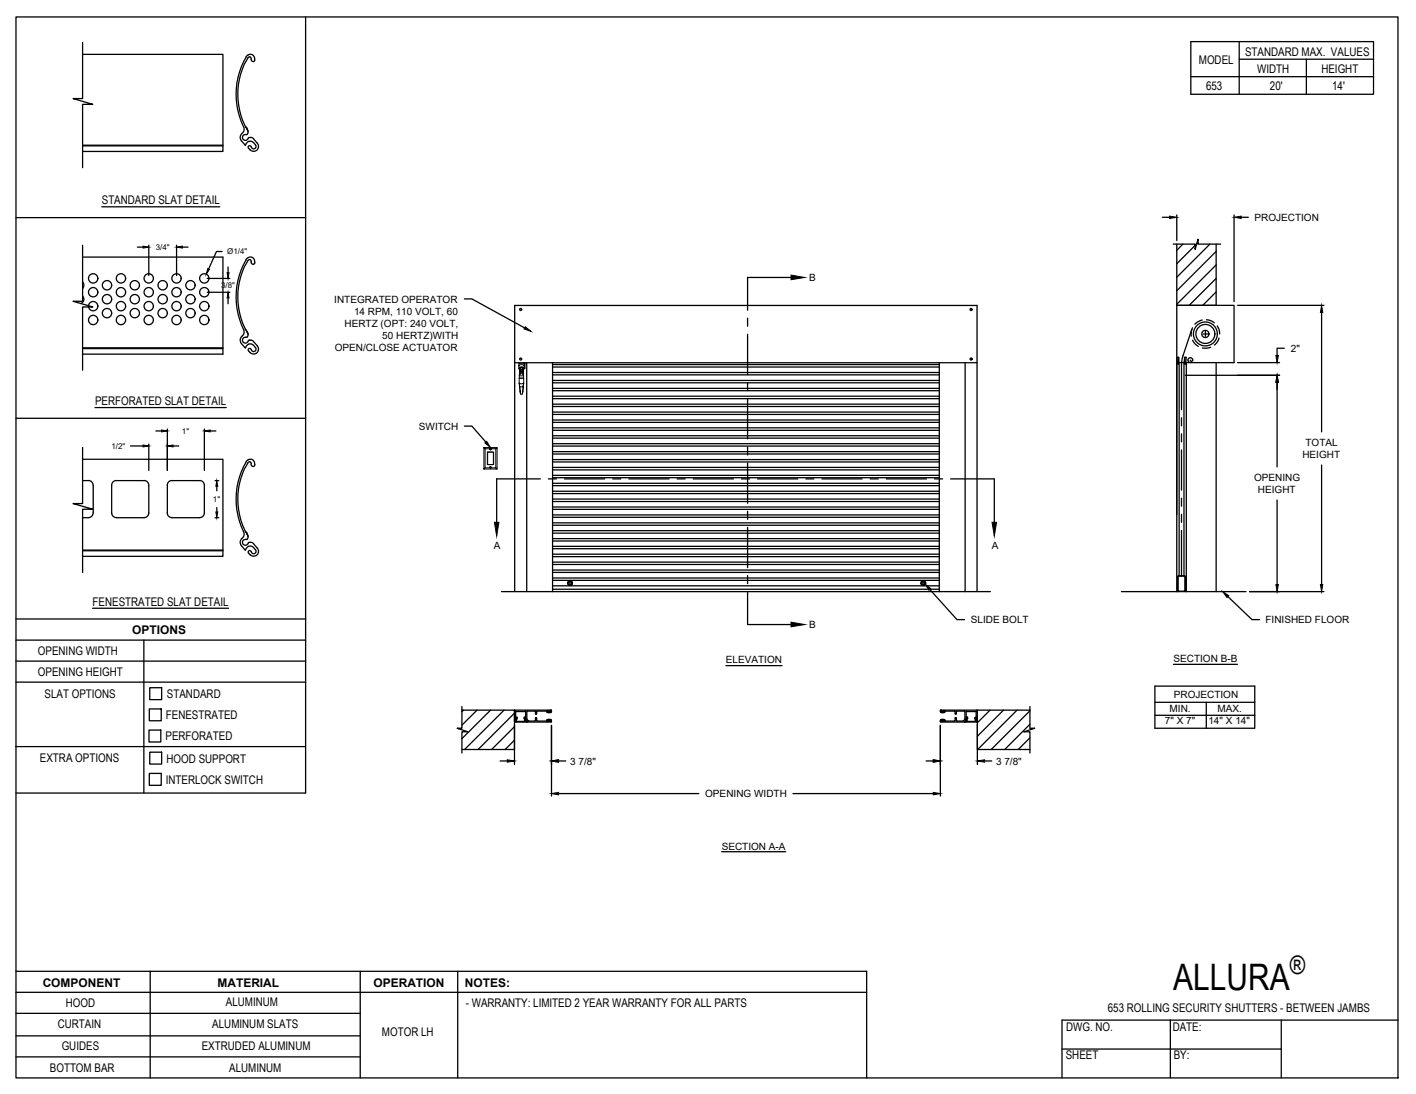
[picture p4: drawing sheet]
<svg xmlns="http://www.w3.org/2000/svg" width="279mm" height="216mm" viewBox="0 0 279 216" stroke-linecap="round" stroke-linejoin="round" font-family="sans-serif">
<!-- layer: MOTOR LH -->
<g fill="none" stroke="#000" stroke-width=".2">
<path d="M102.4 71.7v.6a.62 .62 0 0 1 1 0v-.6M102.4 71.6v.1M102.4 72.3v.4M102.5 74.2l-.1 1.4a.74 .74 0 0 0 .9 0M102.5 75.8l-.1-.2 .2 1.6M102.5 74.2h.8M102.5 72.8a.41 .41 0 0 1 .4-.3 .41 .41 0 0 1 .4 .3M102.5 72.6v.2M102.5 73v.4M102.6 73h.1M102.6 73.4h.1M102.6 73.8h.1"/>
<path d="M102.6 72.8v.3M102.6 72.8v.1M102.6 73.8h.6M102.6 72.9h-.2a.53 .53 0 0 1 .5-.5 .53 .53 0 0 1 .5 .2l-.1 .3M102.6 73.8l-.1 .4M102.6 72.6h.1M102.6 73v.1M102.6 73.9h.1M102.6 77.2l.1 .3zM102.6 72.6v.2M102.6 73.6v.2M102.6 73.5v.2"/>
<path d="M102.7 73h.5M102.7 72.6h.5M102.7 72.6l-.1 .8M102.7 73h.1M102.7 73.4h.1M102.7 73.1h.1M102.7 72.6h.1M102.7 73h-.1M102.7 73.2l-.1 .4M102.7 73.2h.1M102.7 73.2l.2 .2 .2-.1M102.8 73.2l.1-.1 .1 .1"/>
<path d="M102.8 73.3l.1-.2v.2M102.8 73.3h.1M102.9 73.4h.1M103 73.1h.2M103.1 73.1h.1M103.1 73.2l.1 .6M103.1 73.4h.1M103.1 73.2h.1M103.1 73.1v.1M103.1 73.2v.1M103.1 72.6h.1M103.2 73h.1"/>
<path d="M103.2 76.3l-.1 1.4-.3 .1M103.2 76.3h-.7l.3 1.5M103.2 76.3h.1M103.2 77.2l-.1 .3zM103.2 72.6v.5M103.2 73v.4M103.2 73.8v.1M103.2 73.4h.1M103.2 73.8l.1 .8h-.8h.8v1M103.2 72.6l.1 .2M103.2 72.6h.1M103.2 73.8h.1"/>
<path d="M103.3 72.8v.3M103.3 72.6v.2M103.3 73h.1M103.3 73.4h.1M103.3 73v.4M103.3 75.8l-.1 1.4M103.3 75.6v.2v-.2M103.3 72.6l-.1 .3v-.2l.1 .1M103.4 71.6v.1h-1M103.4 71.8h.2M103.4 72.3v.4M103.6 71.6v1.1h-.2"/>
<path d="M95.5 92.5v.1M95.5 88.3h.1M95.5 88.3h2.5l-.2 .3h-1.1M95.5 88.3l.2 .3v3.7l-.2 .3M96.2 89.2h1.2v2.5h-1.2zM96.2 89.2h1.1v2.5h-1.1zM96.7 92.3l.1-.2 .1 .2M96.7 88.5l.1 .3 .1-.3M96.7 92.3h.2M96.7 88.7h.1M96.7 92.2v.1M96.7 88.6h-1l-.2-.3v4.2l.2-.2h1"/>
<path d="M96.7 88.6h.1M96.7 92.2l.1 .1M96.8 92.2h.1M96.8 88.6h.1M96.8 92.1v.1M96.8 88.7h.1M96.8 88.7v.1M96.8 92.2v.1M96.8 92.2h-.1l.1 .1M96.8 92.3h.1M96.9 88.6l-.1 .1M96.9 92.2h.1"/>
<path d="M96.9 92.3h.9v-3.7l.3-.3v4.2l-.3-.2 .2 .3h-2.5M96.9 88.6h-.2l.1 .2M98 88.3h.1M98.1 92.5l-.1 .1"/>
<circle cx="102.9" cy="73.2" r=".2"/>
<circle cx="102.9" cy="73.2" r=".14"/>
<circle cx="96.8" cy="92.2" r=".12"/>
<circle cx="96.8" cy="88.6" r=".12"/>
</g>
<!-- layer: ANNOTATIONS -->
<g fill="none" stroke="#000" stroke-width=".25">
<path d="M27.1 48.8h1.1M29.4 48.4v6M34.8 48.4v6M36 48.8h1.1M40.9 54.9h4.5M40.9 57.7h4.5M43.8 49.6h-1.1l-1.5 3.5M45 52.7v1.1M45 58.8v1.1M91.6 59h1.5l10.4 5.7M229.4 42.9h1.4M232.2 42.4v5.1"/>
<path d="M243.5 42.4v17.1M244.9 42.9h1.4M233.8 74.1h18.7M244.2 60.3h17M244.2 71.6h8.3M252 75.5v16.6M253.4 68.7h-1.4v1.4M260.8 61.7v23.5M25.8 88h2.4M29.4 87.6v5.2M30.8 85h1.1M33 84.7v8.1"/>
<path d="M34.1 88h1.2M40.3 84.7v8.1M41.5 85h1.1M42.4 94.8h.8M42.8 96v.9M91.6 84.1h1.5l2.8 3.1M252 98.7v16.7M260.8 91.8v23.6M42.4 102.2h.8M42.8 100.2v.8M183.5 116.3l5.3 6h1.5M242.3 117.7l4.7 4.6h1.5"/>
<path d="M246.5 116.8h14.7M143.2 131.4h11.1M227.9 135.4h19.7v8.3h-19.7zM227.9 138.6h19.7M231.5 131.1h12.7M238 138.6v5.1M98.7 150.2h1.4M101.5 143v7.9M108.8 143.2v13.9M110.2 150.2h1.4M110.2 156.6h27.7M156.5 156.6h27.7"/>
<path d="M182.7 150.2h1.5M185.5 143.2v13.9M192.8 143v7.9M194.3 150.2h1.4M227.9 141.2h19.7M142.4 168.1h12.6"/>
</g>
<g fill="#000" stroke="#000" stroke-width=".2">
<path d="M28.2 48.6l1.2 .2-1.2 .2zM34.8 48.8l1.2-.2v.4zM41 53l.3 .1-.6 1zM44.8 53.8h.4l-.2 1.1zM45 57.7l.2 1.1h-.4zM230.8 42.7l1.4 .2-1.4 .2zM243.5 42.9l1.4-.2v.4zM103.6 64.5l1.2 .9-1.4-.5zM252 74.1l.2 1.4h-.4zM251.8 70.1h.4l-.2 1.5zM260.8 60.3l.2 1.4h-.5zM28.2 87.8l1.2 .2-1.2 .2z"/>
<path d="M31.9 84.9l1.1 .1-1.1 .2zM33 88l1.1-.2v.4zM40.3 85l1.2-.1v.3zM42.8 94.8l.2 1.2h-.4zM95.7 87.4l.3-.3 .8 1.2zM42.6 101h.4l-.2 1.2zM182.5 115.3l1.2 .9-.4 .3zM241.3 116.8l1.1 .8-.3 .3zM251.8 115.4h.4l-.2 1.4zM260.5 115.4h.5l-.2 1.4zM100.1 149.9l1.4 .3-1.4 .2zM108.8 150.2l1.4-.3v.5z"/>
<path d="M108.8 156.6l1.4-.2v.5zM184.2 149.9l1.3 .3-1.3 .2zM184.2 156.4l1.3 .2-1.3 .3zM192.8 150.2l1.5-.3v.5z"/>
</g>
<!-- layer: SECTION CUTS -->
<g fill="none" stroke="#000" stroke-width=".25">
<path d="M156.1 54.8h-8.6v6.4M147.5 62.8v1.6M147.5 66v7.9M147.5 75.5v1.6M147.5 78.7v7.9M106.6 94.5h-8.6v8.6M108.2 94.5h1.6M111.4 94.5h7.9M120.9 94.5h1.6M124.1 94.5h7.9M133.6 94.5h1.6M136.8 94.5h7.9"/>
<path d="M146.3 94.5h1.6M147.5 88.2v1.6M147.5 91.4v7.9M149.5 94.5h7.9M159 94.5h1.6M162.2 94.5h7.9M171.7 94.5h1.6M174.9 94.5h7.9M184.4 94.5h1.6M187.6 94.5h8.6v8.6M147.5 100.9v1.6M147.5 104.1v7.9"/>
<path d="M147.5 113.6v1.6M147.5 116.8v6.5h8.6"/>
</g>
<path d="M156.1 54.3l2.7 .5-2.7 .4zM97.6 103.1h.8l-.4 2.7zM195.7 103.1h.9l-.4 2.7zM156.1 122.8l2.7 .5-2.7 .4z" fill="#000" stroke="#000" stroke-width=".2"/>
<!-- layer: MOTOR LH -->
<g fill="none" stroke="#000" stroke-width=".25">
<path d="M231.5 48.2h4.3v1l.6-2v1h4.5M232.2 48.2v68.6M233.4 48.2l-1.2 1.2M235.8 48.4l-3.6 3.6M236.4 47.9l-.3 .2M238.7 48.2l-6.5 6.5M240 48.2v12.1h-7.8h11.3v11.3h-9.7M240 49.6l-7.8 7.8M240 52.3l-7.8 7.7M240 54.9l-5.3 5.4M240 57.6l-2.7 2.7M101.6 71.6h91.2"/>
<path d="M103.9 71.6v45.2M109 71.6v45.2M109 78.7h76.3M109 78.2h76.3M109 79.8h76.3M109 77.1h76.3M109 76.6h76.3M109 75.5h76.3M109 75.1h76.3M109 74h76.3M109 73.5h76.3M109 72.4h76.3"/>
<path d="M109 71.9h76.3M185.3 71.6v45.2M190.4 71.6v45.2M232.2 71.6h.5M232.3 70.5h.3v1h-.3zM232.3 71.5v.1M232.5 70.5l.1 1.1M232.7 71.6h1.4v45.2M232.7 71.6v42M233.6 71.6v42M233.7 71.5h.1M233.7 71.5v.1"/>
<path d="M233.7 70.5h.4l-.1 1h-.3zM233.8 70.5l-.1 1M234 71.5v.1M234.9 71.1l.2 .2 .2-.1a.47 .47 0 0 0-.4-.6 .47 .47 0 0 0-.5 .4 .47 .47 0 0 0 .5 .5M235.2 65l-2 6.3-.1 9.6M235.3 64.7l-.3 1 .1 .6M235.3 67.1l.5 .8 .7 .4M237.2 63.2l-1 .4-.4 .4M237.4 65.9h.9M237.8 65.4v1M238 63.1l.9 .2 .7 .4M238.9 68.5l-.9 .2h-.8"/>
<path d="M240 71.6v45.2M240.2 64.3l.3 .7 .2 .9M240.5 66.7l-.4 1-.5 .4M109 97.4h76.3M109 96.9h76.3M109 98.5h76.3M109 99h76.3M109 94.3h76.3M109 93.8h76.3M109 95.4h76.3M109 95.8h76.3M109 91.2h76.3"/>
<path d="M109 90.7h76.3M109 92.2h76.3M109 92.7h76.3M109 88h76.3M109 87.6h76.3M109 89.1h76.3M109 89.6h76.3M109 86.5h76.3M109 86h76.3M109 83.4h76.3M109 82.9h76.3M109 84.4h76.3"/>
<path d="M109 84.9h76.3M109 81.8h76.3M109 81.3h76.3M109 80.2h76.3M233.1 82.4v1.6M233.1 85.6v1.6M233.1 88.8v7.9M233.1 98.3v1.6M99 116.8h96.4M101.6 116.8v-56.5h91.2v56.5M109 113h76.3M109 111.4h76.3"/>
<path d="M109 110.9h76.3M109 112.5h76.3M109 100.5h76.3M109 100.1h76.3M109 103.7h76.3M109 103.2h76.3M109 101.6h76.3M109 102.1h76.3M109 106.8h76.3M109 106.3h76.3M109 104.7h76.3M109 105.2h76.3"/>
<path d="M109 109.9h76.3M109 109.4h76.3M109 107.8h76.3M109 108.3h76.3M109 114.5h76.3M109 115.6h76.3M109 114.1h76.3M109 116.3h76.3M112.2 114.7h.5l.3 .4-.3 .4h-.5l-.2-.4zM181.9 114.7h.5l.2 .4-.2 .4h-.5l-.2-.4zM221.3 116.8h24.6M232.4 116.8v-3l.1-.2 1.3 .1 .1 3.1"/>
<path d="M232.4 116.8h.1M232.5 113.7h1.3v3h-1.3zM233.1 101.5v1.6M233.1 104.7v8.8M91.1 139.4v4.3h-.9l2.1 .7h-1.2v4.2M203.2 139.4v4.3h1l-2.2 .7h1.2v4.2M90.6 143.7l-.1 .1M91.1 140.1h10.4v7.8h-10.4M91.5 140.1l-.4 .3M94.1 140.1l-3 3M96.8 140.1l-5.7 5.7M99.5 140.1l-7.8 7.8"/>
<path d="M101.5 142.3h.1M101.5 140.7l-7.2 7.2M101.5 143.4l-4.5 4.5M101.5 146.1l-1.8 1.8M101.5 140.2v2.1M101.6 142.4v.1M101.6 142.5h2.3M101.7 142.2v.1M101.7 140.4v1.2M101.7 141.9v.3M101.8 141.9l-.1 .2 .1 .2M101.8 141.9h.1"/>
<path d="M101.8 141.6h.1M101.8 140.4h.1M101.8 141.6h.2M101.8 140.4h1.9M101.8 141.9l.1 .3M101.8 142.3h.1M101.8 141.9h.2M101.8 142.3l-.2 .1M101.9 142.2h.1M101.9 142.2v.1M102 141.9h.1M102 141.7h.1"/>
<path d="M102 141.7v.2M103.3 142.4l-.1 .1M103.4 141.7v.2M103.5 141.7h.1M103.5 141.9h.1M103.5 141.9h.2M103.5 141.6h.2M103.5 142.4h-1.6l-.1 .1M103.5 142.3h.1M103.6 142.2v.1M103.6 142.2h.1M103.6 142v.2"/>
<path d="M103.7 142.3l.2 .1M103.7 142v-.1l.1 .4M103.7 141.9l-.1 .1M103.7 141.9l.1 .2-.1 .2M103.7 141.9h.1M103.7 142.3h.1M103.7 140.4h.1M103.7 141.6h.1M103.7 140.4v1.2M103.9 142.4h.1M103.9 142.5h.1M103.9 142.4v.1"/>
<path d="M104 142.4v.1M104 142l.3 .3M104 142.5h4.8M104.1 140.3l-.2 .2 .1 1.5M104.1 140.3h1.4M105.5 140.3l.2 .2v.4M105.7 140.9h.2M105.9 141.7h-.2v.5l-.2 .1h-1.2M105.9 142.1l.1 .2h1.8M105.9 140.5v.4M105.9 141.7v.5M106 140.3l-.1 .2"/>
<path d="M106 140.3h1.8M107.8 140.3l.1 .1M107.9 142.2l.3-.1-.1 .2M107.9 140.4v.1M107.9 140.4h.1M107.9 142.2h.1M107.9 142.2l-.1 .1M107.9 140.6l.3 .1 .5-.1M108.1 142.3h.1M108.1 140.4l-.1 .1M108.1 140.4h.1M108.1 142.3h.5"/>
<path d="M108.6 140.3h.1M108.6 140.4h.1M108.6 140.4l-.1 .1h.3M108.6 142.3h.1M108.6 140.3l-.5 .1M108.6 142.2l-.1-.1h.3l-.6-.1-.3 .1h.3l-.1 .2M108.6 142.2v.1h-.5M108.6 140.3h-.5l.1 .2-.2 .1M108.6 140.3l-.1 .2 .3 .1M108.6 140.3v.1M108.6 142.2v.1M108.7 140.1l.1 .3"/>
<path d="M108.7 142.1l.1 .1M108.8 140.1l-7.3 .1M108.8 142.1h-.3l.1 .1M108.8 140.4l-.1 .1M108.8 142.2l-.1 .3M185.5 142.2l.1 .3M185.5 140.4l.1 .1M185.6 140.6l.3 .1 .5-.1M185.6 140.1l-.1 .3M185.6 142.1l-.1 .1M185.6 140.1h7.2v2.2M185.6 142.5h4.7"/>
<path d="M185.6 142.1h.2M185.6 140.5h.2M185.7 142.2l.2-.1h-.3l.5-.1 .3 .1h-.2l.1 .2M185.7 142.2v.1h.6M185.7 140.3h.6l-.1 .2 .2 .1M185.7 140.3l.2 .2-.3 .1M185.7 140.3v.1M185.7 142.2v.1M185.8 140.3h.1M185.8 140.4h.1M185.8 142.3h.1M185.8 140.3l.5 .1"/>
<path d="M185.8 142.3h.5M185.8 140.4v.1M185.8 142.1v.1M186.3 142.3h.1M186.3 140.4l-.1 .1h.2M186.3 140.4h.1M186.5 142.2v.1M186.5 140.4h.1M186.5 142.2h.1M186.5 142.2l-.3-.1 .1 .2M186.5 140.4l-.1 .1M186.5 140.3v.1"/>
<path d="M186.5 142.3h1.8M186.5 140.3h1.8M188.3 140.3l.2 .2v.4M188.5 140.9h.1M188.7 140.9h-.2M188.8 140.3l-.1 .2v.4M188.8 140.3h1.4M190 142.3h-1.3v-.6h-.2v.4l-.2 .2M190.2 140.3l.2 .2-.1 1.5M190.4 142l-.4 .3M190.4 142.4l-.1 .1M190.4 142.4v.1"/>
<path d="M190.5 142.4h.1M190.5 142.5h.1M190.5 142.5h2.3M190.6 141.9v.4M190.6 141.9h.1M190.6 140.4h.1M190.6 141.6h.1M190.6 141.6h.3M190.6 140.4h2M190.6 140.4v1.2M190.7 141.9l-.1 .2 .1 .2M190.7 142.3l-.3 .1"/>
<path d="M190.7 142.3h.1M190.7 141.9h.1M190.7 141.9h.2M190.7 141.9v.1M190.7 142l.1 .2M190.8 142.2h.1M190.8 142.3h1.6M190.8 142.2v.1M190.9 141.7h.1M190.9 141.9h.1M190.9 141.7v.2M192.3 141.7v.2h.3"/>
<path d="M192.3 141.6h.3M192.5 142.2v.1M192.5 142.2h.1M192.6 142.3l.2 .1M192.6 142.3h.1M192.6 141.9l-.1 .3M192.6 141.9l.1 .2-.1 .2M192.6 141.9h.1M192.6 141.6h.1M192.6 140.4h.1M192.6 141.9l.1 .3M192.6 140.4v1.2"/>
<path d="M192.6 142.2l.1 .1M192.8 142.4h.1M192.8 142.5h.1M192.8 142.4v.1M195.3 140.1l-2.5 2.5M198 140.1l-5.2 5.2M200.7 140.1l-7.8 7.8M203.2 140.1h-10.4v7.8h10.4M203.2 140.3l-7.6 7.6M203.2 142.9l-5 5M203.2 145.6l-2.3 2.3"/>
<circle cx="102.7" cy="61.1" r=".2"/>
<circle cx="102.7" cy="70.9" r=".2"/>
<circle cx="191.6" cy="70.9" r=".2"/>
<circle cx="191.6" cy="61.1" r=".2"/>
<circle cx="232.4" cy="71.8" r=".1"/>
<circle cx="233.8" cy="71.8" r=".1"/>
<circle cx="237.8" cy="65.9" r="1.87"/>
<circle cx="237.8" cy="65.9" r="2.36"/>
<circle cx="237.8" cy="65.9" r=".71"/>
<circle cx="112.5" cy="115.1" r=".48"/>
<circle cx="112.5" cy="115.1" r=".24"/>
<circle cx="182.1" cy="115.1" r=".24"/>
<circle cx="182.2" cy="115.1" r=".48"/>
</g>
<!-- layer: DETAILS -->
<g fill="none" stroke="#000" stroke-width=".25">
<path d="M16.3 8.4v11.1h-1.9l3.9 1.1h-2v12.5M16.3 10.7h27.7v19.2h-27.7M48.5 11.2a.9 .9 0 0 1 1-.5 .9 .9 0 0 1 .7 .7M48.6 11.2a14.9 14.9 0 0 0-.4 14.2l-.2 .6-.2 .3M48.9 11.4a.38 .38 0 0 1 .5-.1 .38 .38 0 0 1 .2 .5l.2 .3h.3l.2-.2-.1-.5M48.9 11.4a13.9 13.9 0 0 0-.4 13.6M16.3 28.8h27.7M16.3 28.7h27.7M47.8 26.3l-.4 .7a1.9 1.9 0 0 0 .9 1.6h.2M48.5 25l.2 .4M48.5 28.6a.93 .93 0 0 1 1.5-.5l.4 .5a.51 .51 0 0 1-.3 .8 .51 .51 0 0 1-.6-.6l-.2-.1-.3 .2v.4M48.6 26.6a.6 .6 0 0 0-.7 .5 .6 .6 0 0 0 .5 .7 .6 .6 0 0 0 .7-.6h.8a2.19 2.19 0 0 1 1 2.1 .96 .96 0 0 1-1.5 .3"/>
<path d="M48.7 25.4l.3 .6M48.7 25.4h.1M48.8 26.5l-.2 .1M49 26l-.2 .5M49.1 29.3l.3 .3M16.3 55.7a.92 .92 0 0 1 0 1.2M16.3 58.4a.92 .92 0 0 1-.3 1.5M16.3 48.4v11.1h-1.9l3.9 1.1h-2v12.5M16.3 50.7h27.7v19.2h-27.7M48.5 51.2a.9 .9 0 0 1 1-.5 .9 .9 0 0 1 .7 .7M48.6 51.2a14.9 14.9 0 0 0-.4 14.2 1.83 1.83 0 0 1-.7 1.4l-.1 .2a1.9 1.9 0 0 0 .9 1.6h.2M48.9 51.4a.38 .38 0 0 1 .5-.1 .38 .38 0 0 1 .2 .5l.2 .3h.3l.2-.2-.1-.5"/>
<path d="M48.9 51.4a13.9 13.9 0 0 0-.4 13.6M16.3 68.8h27.7M16.3 68.6h27.7M48.5 65l.3 .5M48.5 68.6a.93 .93 0 0 1 1.5-.5l.4 .5a.51 .51 0 0 1-.3 .8 .51 .51 0 0 1-.6-.6h-.2l-.3 .1v.4M48.6 66.6a.6 .6 0 0 0-.7 .5 .6 .6 0 0 0 .5 .7 .6 .6 0 0 0 .7-.6h.8a2.19 2.19 0 0 1 1 2.1 .96 .96 0 0 1-1.5 .3M48.8 65.5l.2 .5M48.8 66.5l-.2 .1M49 66l-.2 .5M49.1 69.3l.3 .3M16.3 88.3v11.1h-1.9l3.9 1.1h-2v12.5M16.3 90.6h27.7v19.2h-27.7"/>
<path d="M16.3 94.8h1.2M17.5 94.8a.92 .92 0 0 1 .9 .9M18.4 95.8v5.4M23 94.8a.92 .92 0 0 0-1 .9v5.5a.92 .92 0 0 0 1 1M23 94.8h5.4M28.4 94.8a.92 .92 0 0 1 1 1v5.4a.92 .92 0 0 1-1 1M33.9 94.8a.89 .89 0 0 0-.9 1v5.4a.96 .96 0 0 0 .9 1h5.5a.92 .92 0 0 0 .9-1v-5.4a.92 .92 0 0 0-.9-1M33.9 94.8h5.5M48.6 91.1a14.9 14.9 0 0 0-.4 14.2 1.83 1.83 0 0 1-.7 1.4l-.1 .5 .2 .5M48.9 91.3a.38 .38 0 0 1 .5-.1 .38 .38 0 0 1 .2 .5l.2 .3h.3l.2-.2-.1-.5M48.9 91.4a13.9 13.9 0 0 0-.4 13.5M49 90.7l-.5 .4"/>
<path d="M49 90.7a.81 .81 0 0 1 1.2 .6M16.3 108.7h27.7M16.3 108.6h27.7M18.4 101.2a.92 .92 0 0 1-.9 1h-1.2M23 102.2h5.4M47.6 107.7l.8 .8a1.03 1.03 0 0 1 1.6-.5l.4 .5M48.5 104.9l.2 .4M48.7 105.3l.2 .3M48.7 105.3h.1M48.8 106.4l-.1 .1a.62 .62 0 0 0-.8 .3 .62 .62 0 0 0 .4 .8 .62 .62 0 0 0 .8-.5l.4-.1M48.9 105.6v.1M48.9 105.7l-.1 .7"/>
<path d="M49.1 109.2l.3 .3M49.5 107l.4 .1a2.19 2.19 0 0 1 1 2.1 .96 .96 0 0 1-1.5 .3M50.4 108.5a.51 .51 0 0 1-.3 .8 .51 .51 0 0 1-.6-.6h-.2l-.3 .1v.4"/>
<circle cx="18.4" cy="57.7" r=".92"/>
<circle cx="18.4" cy="54.9" r=".92"/>
<circle cx="21.1" cy="59" r=".92"/>
<circle cx="21.1" cy="56.3" r=".92"/>
<circle cx="23.9" cy="54.9" r=".92"/>
<circle cx="23.9" cy="57.7" r=".92"/>
<circle cx="26.6" cy="59" r=".92"/>
<circle cx="26.6" cy="56.3" r=".92"/>
<circle cx="29.3" cy="54.9" r=".92"/>
<circle cx="29.3" cy="57.7" r=".92"/>
<circle cx="32.1" cy="59" r=".92"/>
<circle cx="32.1" cy="56.3" r=".92"/>
<circle cx="34.8" cy="57.7" r=".92"/>
<circle cx="34.8" cy="54.9" r=".92"/>
<circle cx="37.6" cy="56.3" r=".92"/>
<circle cx="37.6" cy="59" r=".92"/>
<circle cx="40.3" cy="57.7" r=".92"/>
<circle cx="40.3" cy="54.9" r=".92"/>
<circle cx="18.4" cy="63.2" r=".92"/>
<circle cx="18.4" cy="60.4" r=".92"/>
<circle cx="21.1" cy="61.8" r=".92"/>
<circle cx="23.9" cy="63.2" r=".92"/>
<circle cx="23.9" cy="60.4" r=".92"/>
<circle cx="26.6" cy="61.8" r=".92"/>
<circle cx="29.3" cy="63.2" r=".92"/>
<circle cx="29.3" cy="60.4" r=".92"/>
<circle cx="32.1" cy="61.8" r=".92"/>
<circle cx="34.8" cy="60.4" r=".92"/>
<circle cx="34.8" cy="63.2" r=".92"/>
<circle cx="37.6" cy="61.8" r=".92"/>
<circle cx="40.3" cy="63.2" r=".92"/>
<circle cx="40.3" cy="60.4" r=".92"/>
</g>
<!-- layer: TITLE BLOCK -->
<g fill="none" stroke="#000" stroke-width=".25">
<path d="M3.2 3.3h272.6v209.4h-272.6zM60.3 3.3v153.2h-57.1M235 8.2h36v10.4h-36zM235 15.1h36M244.5 11.7h26.5M244.5 8.2v10.4M3.2 42.9h57.1M20.1 40.8h23.3M3.2 82.6h57.1M18.8 80.4h25.8M3.2 130.5h57.1M3.2 134.6h57.1"/>
<path d="M3.2 126.3h57.1M3.2 122.2h57.1M18.3 120h26.8M28.4 126.3v30.2M29.5 139.9h2.3v2.3h-2.3zM29.5 135.7h2.4v2.4h-2.4zM3.1 147.3h57.1M29.4 144.1h2.3v2.3h-2.3zM29.5 152.6h2.3v2.4h-2.3zM29.5 148.4h2.4v2.4h-2.4zM3.2 200h67.9M3.2 195.8h167.8"/>
<path d="M3.2 191.7h167.8v21M29.6 191.7v21M71.1 191.7v21M90.3 191.7v21M3.2 208.6h67.9M3.2 204.4h67.9M209.6 207h43.2M230.9 201.3v11.4M252.8 201.3v11.4M275.8 201.3h-66.2v11.4"/>
</g>
<!-- layer: 0 -->
<path d="M257.8 11.7v6.9" fill="none" stroke="#000" stroke-width=".25"/>
<text font-size="7.2" x="231.5" y="195.5">ALLURA</text>
<text font-size="5" x="254.5" y="192.3">®</text>
<g font-size="2.4">
<text x="245.7" y="11.1">STANDARD MAX. VALUES</text>
<text x="236.6" y="12.7">MODEL</text>
<text x="238" y="17.8">653</text>
<text x="248.1" y="14.4">WIDTH</text>
<text x="250.6" y="17.8">20'</text>
<text x="260.7" y="14.4">HEIGHT</text>
<text x="262.8" y="17.8">14'</text>
<text x="20.1" y="40.3">STANDARD SLAT DETAIL</text>
<text x="18.8" y="79.9">PERFORATED SLAT DETAIL</text>
<text x="18.3" y="119.5">FENESTRATED SLAT DETAIL</text>
<text x="26.1" y="125">OPTIONS</text>
<text x="7.5" y="129.3">OPENING WIDTH</text>
<text x="7.5" y="133.4">OPENING HEIGHT</text>
<text x="8.8" y="137.8">SLAT OPTIONS</text>
<text x="32.9" y="137.8">STANDARD</text>
<text x="32.7" y="141.9">FENESTRATED</text>
<text x="32.7" y="146.1">PERFORATED</text>
<text x="7.9" y="150.5">EXTRA OPTIONS</text>
<text x="32.7" y="154.7">INTERLOCK SWITCH</text>
<text x="32.9" y="150.5">HOOD SUPPORT</text>
<text x="8.4" y="194.7">COMPONENT</text>
<text x="42.9" y="194.7">MATERIAL</text>
<text x="73.7" y="194.7">OPERATION</text>
<text x="91.7" y="194.7">NOTES:</text>
<text x="11.4" y="202.8">CURTAIN</text>
<text x="13" y="198.8">HOOD</text>
<text x="41.9" y="202.9">ALUMINUM SLATS</text>
<text x="44.6" y="198.6">ALUMINUM</text>
<text x="91.9" y="198.6">- WARRANTY: LIMITED 2 YEAR WARRANTY FOR ALL PARTS</text>
<text x="210.4" y="203.6">DWG. NO.</text>
<text x="218.6" y="199.8">653 ROLLING SECURITY SHUTTERS - BETWEEN JAMBS</text>
<text x="231.4" y="203.4">DATE:</text>
<text x="12.2" y="207.3">GUIDES</text>
<text x="39.8" y="207.2">EXTRUDED ALUMINUM</text>
<text x="75.4" y="204.5">MOTOR LH</text>
<text x="210.3" y="209.1">SHEET</text>
<text x="231.6" y="209">BY:</text>
<text x="9.8" y="211.5">BOTTOM BAR</text>
<text x="45.2" y="211.6">ALUMINUM</text>
</g>
<g font-size="2">
<text x="247.5" y="43.6">PROJECTION</text>
<text x="66" y="59.7">INTEGRATED OPERATOR</text>
<text x="159.7" y="55.5">B</text>
<text x="68" y="64.5">HERTZ (OPT: 240 VOLT,</text>
<text x="69.8" y="62.1">14 RPM, 110 VOLT, 60</text>
<text x="66.1" y="69.2">OPEN/CLOSE ACTUATOR</text>
<text x="75.4" y="66.8">50 HERTZ)WITH</text>
<text x="254.7" y="69.4">2&quot;</text>
<text x="82.7" y="84.8">SWITCH</text>
<text x="257.6" y="88">TOTAL</text>
<text x="247.5" y="94.9">OPENING</text>
<text x="257" y="90.4">HEIGHT</text>
<text x="248.2" y="97.3">HEIGHT</text>
<text x="97.5" y="108.4">A</text>
<text x="195.7" y="108.4">A</text>
<text x="159.7" y="124">B</text>
<text x="191.6" y="123">SLIDE BOLT</text>
<text x="249.7" y="123">FINISHED FLOOR</text>
<text x="143.2" y="130.9">ELEVATION</text>
<text x="231.5" y="130.7">SECTION B-B</text>
<text x="231.6" y="137.7">PROJECTION</text>
<text x="229.8" y="143">7&quot; X 7&quot;</text>
<text x="230.8" y="140.6">MIN.</text>
<text x="238.4" y="143">14&quot; X 14&quot;</text>
<text x="240.2" y="140.6">MAX.</text>
<text x="112.5" y="150.9">3 7/8&quot;</text>
<text x="196.5" y="150.9">3 7/8&quot;</text>
<text x="139.1" y="157.3">OPENING WIDTH</text>
<text x="142.4" y="167.7">SECTION A-A</text>
</g>
<g font-size="1.6">
<text x="30.7" y="49.3">3/4&quot;</text>
<text x="44.9" y="50.2">Ø1/4&quot;</text>
<text x="43.6" y="56.9">3/8&quot;</text>
<text x="22" y="88.6">1/2&quot;</text>
<text x="35.9" y="85.6">1&quot;</text>
<text x="42" y="99.1">1&quot;</text>
</g>
</svg>
